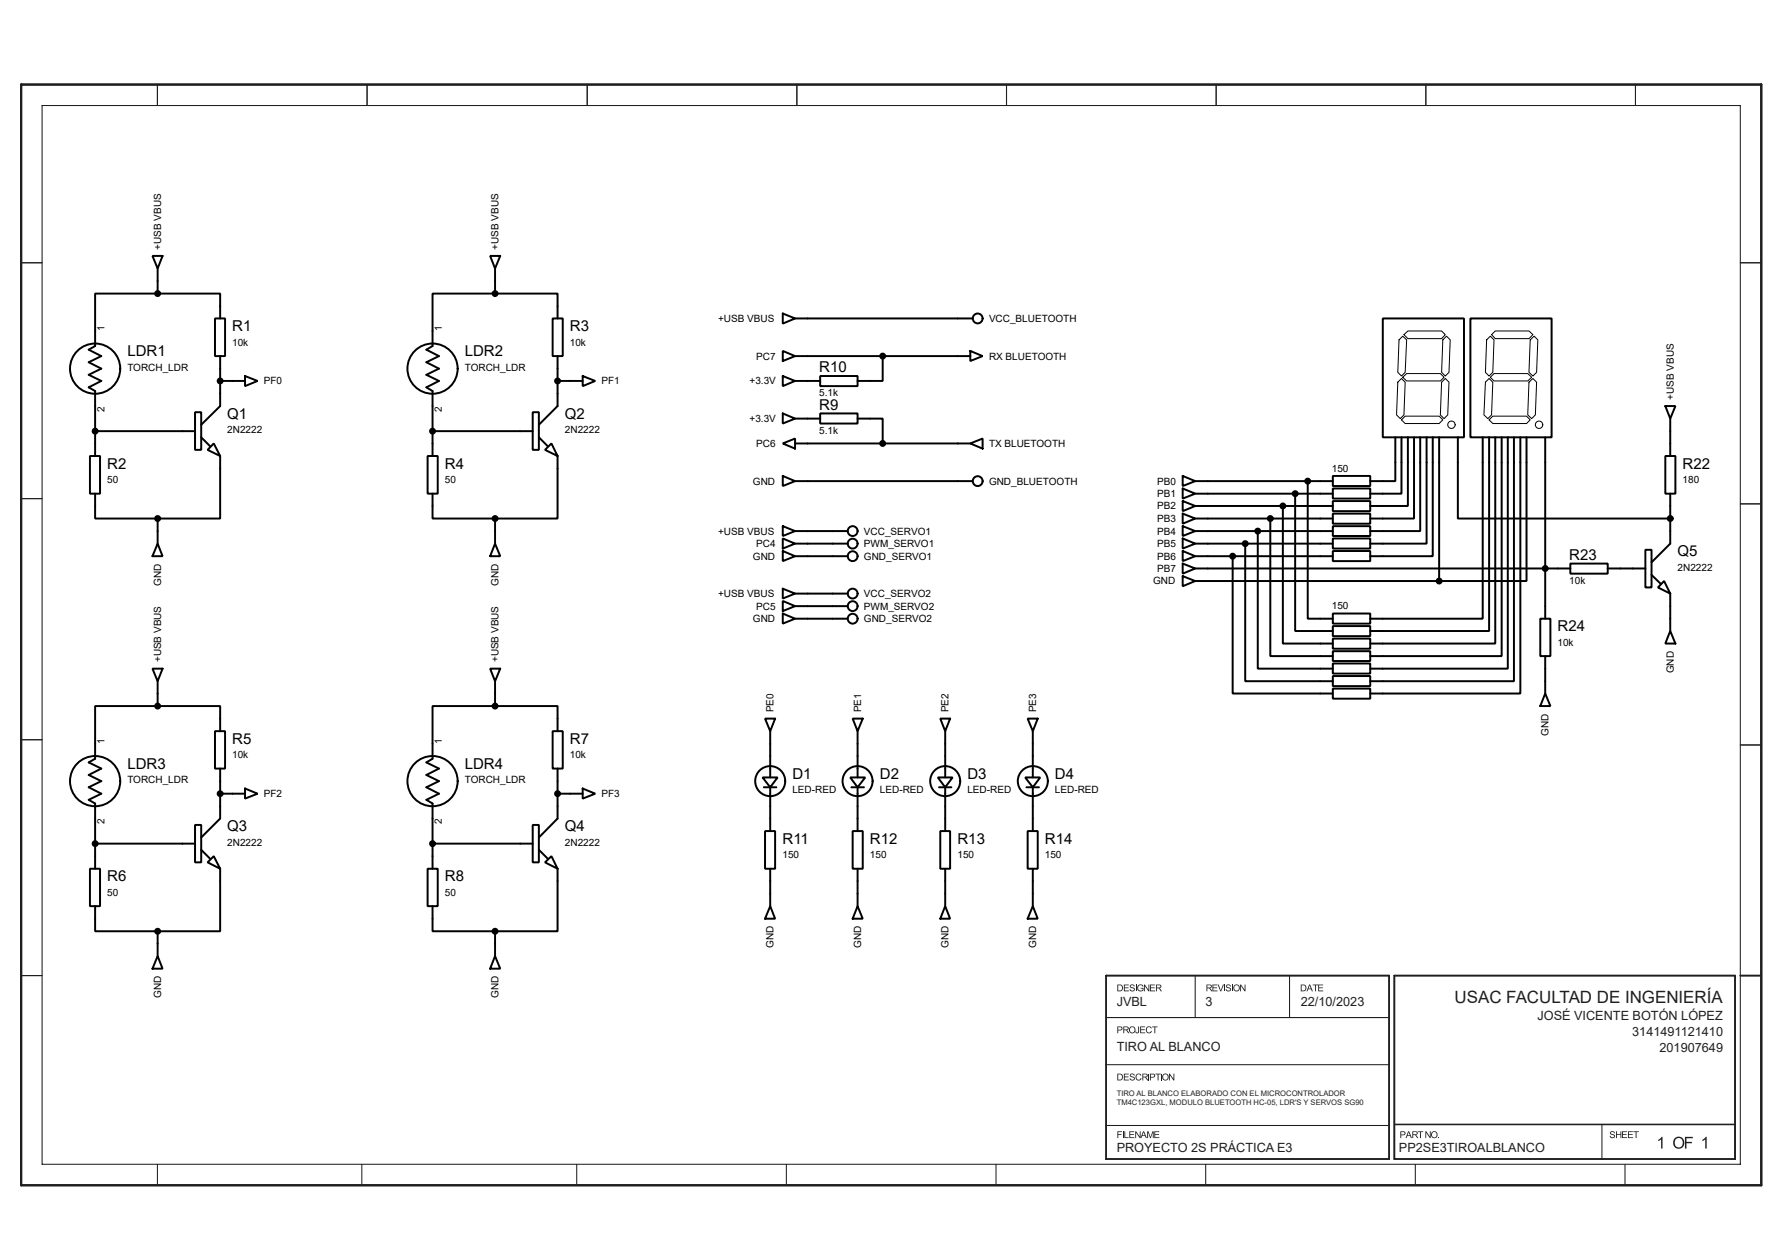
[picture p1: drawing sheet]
<svg xmlns="http://www.w3.org/2000/svg" width="297mm" height="210mm" viewBox="0 0 297 210" stroke-linecap="round" stroke-linejoin="round" font-family="sans-serif">
<g fill="none" stroke="#211e1e" stroke-width=".17">
<path d="M7 17.6h283.1v176.4h-283.1zM26.2 14.1v3.5M61.2 14.1v3.5M97.9 14.1v3.5M132.8 14.1v3.5M167.8 14.1v3.5M202.7 14.1v3.5M237.6 14.1v3.5M272.6 14.1v3.5M3.5 43.8h3.5M290.1 43.8h3.4M3.5 83.1h3.5"/>
<path d="M290.1 84h3.4M3.5 123.3h3.5M290.1 124.2h3.4M3.5 162.6h3.5M184.3 177.5h47.2M184.3 169.6h47.2M199.2 162.6v7M214.9 162.6v7M26.2 194v3.5M60.3 194v3.5M96.1 194v3.5M131.1 194v3.5"/>
<path d="M166 194v3.5M184.3 187.6h47.2M200.9 194v3.5M235.9 194v3.5M267 187.4v5.8M270.8 194v3.5"/>
</g>
<path d="M3.5 14.1h290v183.4h-290z" fill="none" stroke="#211e1e" stroke-width=".35"/>
<path d="M184.3 162.6h47.2v30.6h-47.2zM232.4 162.6h56.8v30.6h-56.8zM290.1 162.6h3.4M232.4 187.4h56.8" fill="none" stroke="#211e1e" stroke-width=".26"/>
<g fill="#211e1e">
<path d="M280.8 189.5h1.3v.2h-1v.6h.9v.2h-.9v.9h-.3z"/>
<path d="M276.4 190l.5-.5h.2v1.9h-.2v-1.5l-.5 .3z"/>
<path d="M268.4 188.6a.45 .45 0 0 1 .7 .3h-.1a.25 .25 0 0 0-.3-.3 .25 .25 0 0 0-.2 .3 .58 .58 0 0 1 .7 .5 .47 .47 0 0 1-.5 .3 .47 .47 0 0 1-.4-.4h.1a.28 .28 0 0 0 .3 .3 .28 .28 0 0 0 .3-.4h-.2a.36 .36 0 0 1-.4-.1 .36 .36 0 0 1 0-.5z"/>
<path d="M269.3 188.6h.2v.4h.6v-.4h.1v1.1h-.1v-.6h-.6v.6h-.2z"/>
<path d="M270.3 188.6h.8v.1h-.6v.3h.6v.2h-.6v.3h.7v.2h-.9z"/>
<path d="M271.3 188.6h.8v.1h-.6v.3h.6v.2h-.6v.3h.7v.2h-.9z"/>
<path d="M272.2 188.6h.9v.1h-.3v1h-.2v-1h-.4z"/>
<path d="M236.3 188.6h.9v.1h-.4v1h-.1v-1h-.4z"/>
<path d="M237.6 188.6h.1l.6 .8v-.8h.2v1.1h-.2l-.6-.9v.9h-.1z"/>
<path d="M239.7 189.5h.1v.2h-.1z"/>
<path d="M218.8 164.1h.9v.1h-.4v1h-.1v-1h-.4z"/>
<path d="M219.7 164.1h.8v.1h-.7v.4h.7v.1h-.7v.4h.7v.1h-.8z"/>
<path d="M202.1 164.1h.8v.1h-.7v.4h.6v.1h-.6v.4h.7v.1h-.8z"/>
<path d="M202.9 164.1h.2l.4 1 .3-1h.2l-.5 1.1h-.1z"/>
<path d="M204.1 164.1h.1v1.1h-.1z"/>
<path d="M204.4 164.2a.45 .45 0 0 1 .7 .2h-.1a.25 .25 0 0 0-.3-.2 .25 .25 0 0 0-.2 .3 .58 .58 0 0 1 .7 .5 .47 .47 0 0 1-.5 .2 .47 .47 0 0 1-.4-.3l.1-.1a.28 .28 0 0 0 .3 .3 .28 .28 0 0 0 .3-.3l-.2-.1a.36 .36 0 0 1-.4-.1 .36 .36 0 0 1 0-.4z"/>
<path d="M205.4 164.1h.1v1.1h-.1z"/>
<path d="M206.7 164.1h.1l.6 .9v-.9h.2v1.1h-.2l-.6-.9v.9h-.1z"/>
<path d="M187.3 164.1h.8v.1h-.6v.4h.6v.1h-.6v.4h.7v.1h-.9z"/>
<path d="M188.4 164.2a.45 .45 0 0 1 .7 .2h-.1a.25 .25 0 0 0-.3-.2 .25 .25 0 0 0-.2 .3 .58 .58 0 0 1 .6 .5 .47 .47 0 0 1-.5 .2 .47 .47 0 0 1-.3-.3l.1-.1a.28 .28 0 0 0 .3 .3 .28 .28 0 0 0 .2-.3l-.1-.1a.36 .36 0 0 1-.4-.1 .36 .36 0 0 1 0-.4z"/>
<path d="M189.3 164.1h.2v1.1h-.2z"/>
<path d="M189.7 164.2a.53 .53 0 0 1 .9 .2h-.2a.45 .45 0 0 0-.6 0 .45 .45 0 0 0 0 .7 .45 .45 0 0 0 .6-.1v-.2h-.3v-.2h.5v.5a.61 .61 0 0 1-.9 0 .61 .61 0 0 1 0-.9z"/>
<path d="M190.7 164.1h.1l.6 .9v-.9h.2v1.1h-.2l-.6-.9v.9h-.1z"/>
<path d="M191.7 164.1h.8v.1h-.7v.4h.6v.1h-.6v.4h.7v.1h-.8z"/>
<path d="M186.2 188.6h.8v.1h-.6v.3h.5v.2h-.5v.5h-.2z"/>
<path d="M187.2 188.6h.1v1.1h-.1z"/>
<path d="M187.4 188.6h.1v.9h.6v.2h-.7z"/>
<path d="M188.2 188.6h.8v.1h-.6v.3h.6v.2h-.6v.3h.7v.2h-.9z"/>
<path d="M189.2 188.6h.2l.6 .8v-.8h.1v1.1h-.2l-.5-.9v.9h-.2z"/>
<path d="M191.2 188.6h.2l.3 .9 .4-.9h.2v1.1h-.2v-1l-.3 1h-.1l-.4-1v1h-.1z"/>
<path d="M192.4 188.6h.8v.1h-.7v.3h.7v.2h-.7v.3h.7v.2h-.8z"/>
<path d="M187.3 178.9h.8v.2h-.6v.3h.6v.2h-.6v.3h.7v.2h-.9z"/>
<path d="M188.4 179a.45 .45 0 0 1 .7 .3h-.1a.25 .25 0 0 0-.3-.3 .25 .25 0 0 0-.2 .3 .58 .58 0 0 1 .6 .5 .47 .47 0 0 1-.5 .3 .47 .47 0 0 1-.3-.4h.1a.28 .28 0 0 0 .3 .3 .28 .28 0 0 0 .2-.4h-.1a.36 .36 0 0 1-.4-.1 .36 .36 0 0 1 0-.5z"/>
<path d="M189.4 179.1l.5-.2 .3 .3-.1 .1a.4 .4 0 0 0-.6-.1 .4 .4 0 0 0 0 .6 .34 .34 0 0 0 .3 .2 .34 .34 0 0 0 .3-.3h.2a.56 .56 0 0 1-.9 .3 .56 .56 0 0 1 0-.9z"/>
<path d="M191.4 178.9h.2v1.2h-.2z"/>
<path d="M192.6 178.9h.9v.2h-.4v1h-.2v-1h-.3z"/>
<path d="M193.5 178.9h.1v1.2h-.1z"/>
<path d="M194.8 178.9h.2l.6 .9v-.9h.1v1.2h-.1l-.6-.9v.9h-.2z"/>
<path d="M189.7 171.1h.1v.7a.32 .32 0 0 1-.2 .4 .32 .32 0 0 1-.4-.3h.2v.1a.17 .17 0 0 0 .2 .1 .17 .17 0 0 0 .1-.2z"/>
<path d="M190 171.1h.8v.1h-.6v.4h.6v.1h-.6v.4h.7v.1h-.9z"/>
<path d="M191.1 171.2l.6-.1 .3 .3h-.2a.4 .4 0 0 0-.6-.1 .4 .4 0 0 0 0 .6 .34 .34 0 0 0 .3 .2 .34 .34 0 0 0 .3-.3h.2a.56 .56 0 0 1-.9 .3 .56 .56 0 0 1 0-.9z"/>
<path d="M192 171.1h.9v.1h-.4v1h-.1v-1h-.4z"/>
<path d="M283.7 190l.6-.5h.1v1.9h-.2v-1.5l-.5 .3z"/>
<path d="M278.9 190.5a.97 .97 0 0 1 1.9 0 .97 .97 0 0 1-1.9 0zM279.3 189.9a.77 .77 0 0 0-.1 .9 .77 .77 0 0 0 .9 .3 .76 .76 0 0 0 .3-1 .76 .76 0 0 0-1.1-.2z"/>
<path d="M233.4 188.6h.4a.34 .34 0 0 1 .4 .2 .34 .34 0 0 1-.2 .4h-.5v.5h-.1zM233.5 188.7v.4h.5a.2 .2 0 0 0 .1-.3 .2 .2 0 0 0-.3-.1z"/>
<path d="M234.7 188.6h.2l.4 1.1h-.1l-.2-.4h-.5l-.1 .4h-.1zM234.8 188.7l-.2 .5h.4z"/>
<path d="M235.4 188.6h.5a.31 .31 0 0 1 .4 .2 .31 .31 0 0 1-.3 .4l.4 .5h-.2l-.3-.5h-.2h-.2v.5h-.1zM235.5 188.7v.3h.4a.2 .2 0 0 0 .2-.1 .2 .2 0 0 0-.2-.2z"/>
<path d="M238.5 189.1a.6 .6 0 0 1 1.2 0 .6 .6 0 0 1-1.2 0zM238.7 189.1a.42 .42 0 0 0 .8 0 .42 .42 0 0 0-.8 0z"/>
<path d="M216.8 164.1h.4a.57 .57 0 0 1 .5 .5 .57 .57 0 0 1-.5 .6h-.4zM216.9 164.2v.9a.47 .47 0 0 0 .7-.4 .47 .47 0 0 0-.7-.5z"/>
<path d="M218.2 164.1h.2l.4 1.1h-.2l-.1-.3h-.5l-.1 .3h-.1zM218.3 164.2l-.2 .6h.4z"/>
<path d="M201.1 164.1h.5a.31 .31 0 0 1 .4 .3 .31 .31 0 0 1-.3 .3l.4 .5h-.2l-.3-.4-.2-.1h-.2v.5h-.1zM201.2 164.2v.4h.3a.2 .2 0 0 0 .3-.2 .2 .2 0 0 0-.2-.2z"/>
<path d="M205.6 164.7a.57 .57 0 0 1 1.1 0 .57 .57 0 0 1-1.1 0zM205.7 164.6a.45 .45 0 0 0 .9 0 .45 .45 0 0 0-.9 0z"/>
<path d="M186.2 164.1h.4a.57 .57 0 0 1 .6 .5 .57 .57 0 0 1-.6 .6h-.4zM186.4 164.2v.9a.47 .47 0 0 0 .6-.4 .47 .47 0 0 0-.6-.5z"/>
<path d="M192.7 164.1h.5a.31 .31 0 0 1 .4 .3 .31 .31 0 0 1-.4 .3l.5 .5h-.2l-.3-.4-.2-.1h-.2v.5h-.1zM192.8 164.2v.4h.3a.2 .2 0 0 0 .3-.2 .2 .2 0 0 0-.2-.2z"/>
<path d="M190.5 188.6h.2l.4 1.1h-.1l-.2-.4h-.4l-.2 .4h-.1zM190.6 188.7l-.2 .5h.4z"/>
<path d="M186.2 178.9h.4a.57 .57 0 0 1 .6 .6 .57 .57 0 0 1-.6 .6h-.4zM186.4 179.1v.8a.47 .47 0 0 0 .6-.4 .47 .47 0 0 0-.6-.4z"/>
<path d="M190.4 178.9h.5a.31 .31 0 0 1 .4 .3 .31 .31 0 0 1-.3 .4l.4 .5h-.2l-.3-.5h-.2h-.2v.5h-.1zM190.5 179.1v.3h.4a.2 .2 0 0 0 .2-.1 .2 .2 0 0 0-.2-.2z"/>
<path d="M191.7 178.9h.4a.34 .34 0 0 1 .4 .3 .34 .34 0 0 1-.2 .4h-.5v.5h-.1zM191.8 179.1v.4h.4a.21 .21 0 0 0 .2-.3 .21 .21 0 0 0-.3-.1z"/>
<path d="M193.7 179.5a.57 .57 0 0 1 1.1 0 .57 .57 0 0 1-1.1 0zM193.8 179.5a.45 .45 0 0 0 .9 0 .45 .45 0 0 0-.9 0z"/>
<path d="M186.2 171.1h.4a.34 .34 0 0 1 .5 .2 .34 .34 0 0 1-.2 .4h-.5v.5h-.2zM186.4 171.2v.4h.4a.21 .21 0 0 0 .1-.3 .21 .21 0 0 0-.2-.1z"/>
<path d="M187.2 171.1h.5a.31 .31 0 0 1 .4 .2 .31 .31 0 0 1-.3 .4l.4 .5h-.2l-.3-.4-.2-.1h-.1v.5h-.2zM187.4 171.2v.4h.3a.2 .2 0 0 0 .3-.2 .2 .2 0 0 0-.3-.2z"/>
<path d="M188.2 171.6a.57 .57 0 0 1 1.1 0 .57 .57 0 0 1-1.1 0zM188.3 171.6a.45 .45 0 0 0 .9 0 .45 .45 0 0 0-.9 0z"/>
</g>
<g fill="none" stroke="#000" stroke-width=".33">
<path d="M25.4 42.7h1.7l-.8 2zM26.3 48.9h10.4v4.2M26.3 48.9h-10.4v8.8l-1.1 .6 2.1 1-2.1 1.1 2.1 1-2.1 1.1 2.1 1-2.1 1.1 1.1 .6v10.8M26.3 44.7v4.2M35.8 53.1h1.7v6.2h-1.7zM36.7 59.3v8.4l-3.2 3.1M81.7 42.7h1.7l-.9 2zM82.5 48.9h10.4v4.2M82.5 48.9h-10.4v8.8l-1 .6 2.1 1-2.1 1.1 2.1 1-2.1 1.1 2.1 1-2.1 1.1 1 .6v10.8M82.5 44.7v4.2M92.1 53.1h1.7v6.2h-1.7zM92.9 59.3v8.4l-3.1 3.1"/>
<path d="M130.5 58.5l2 .8-2 .9zM130.5 52.3l2 .8-2 .8zM132.5 53.1h29.6M132.5 59.3h29.2M147.1 59.3v4.2h-4.2M161.7 58.5l2.1 .8-2.1 .9zM230.5 53.1h13.5v19.8h-13.5zM245.1 53.1h13.5v19.8h-13.5zM15 76h1.7v6.3h-1.7zM15.9 71.9h16.6M32.5 68.7h1v6.3h-1zM33.5 72.9l1.5 1.5"/>
<path d="M35.6 73.9l1.1 2.1-2.1-1zM36.7 76v10.4h-10.4M36.7 63.5h4.1M40.8 62.7l2.1 .8-2.1 .9zM71.3 76h1.7v6.3h-1.7zM72.1 71.9h16.7M88.8 68.7h1v6.3h-1zM89.8 72.9l1.5 1.5M90.8 75l1.1-1.1 1 2.1zM92.9 76v10.4h-10.4M92.9 63.5h4.2M97.1 62.7l2.1 .8-2.1 .9z"/>
<path d="M130.5 68.9l2 .9-2 .8zM130.5 62.7l2 .8-2 .9zM130.5 73.9l2-.8v1.7zM130.5 79.3l2 .9-2 .8zM132.5 63.5h4.2M132.5 73.9h29.2M132.5 69.8h4.2M136.7 68.9h6.2v1.7h-6.2zM136.7 62.7h6.2v1.7h-6.2zM142.9 69.8h4.2v4.1M161.7 73.9l2.1-.8v1.7zM197.1 79.3l2.1 .9-2.1 .8z"/>
<path d="M222.1 79.3h6.3v1.7h-6.3zM232.6 72.9v7.3h-4.2M233.6 72.9v9.4h-5.2M234.6 72.9v11.4h-6.2M235.7 72.9v13.5h-7.3M236.7 72.9v15.6h-8.3M237.8 72.9v17.7h-9.4M238.8 72.9v19.8h-10.4M239.9 72.9v23.9M243 72.9v13.5h35.4M247.1 72.9v30.2h-18.7M248.2 72.9v32.3h-19.8"/>
<path d="M249.2 72.9v34.4h-20.8M250.3 72.9v36.5h-21.9M251.3 72.9v38.5h-22.9M252.3 72.9v40.6h-23.9M253.4 72.9v42.7h-25M254.4 72.9v23.9h-14.5M257.5 72.9v30.2M277.6 76h1.6v6.3h-1.6zM277.6 67.7h1.6l-.8 2.1zM278.4 69.8v6.2M15.9 82.3v4.1h10.4M26.3 90.6l.8 2.1h-1.7z"/>
<path d="M26.3 86.4v4.2M72.1 82.3v4.1h10.4M82.5 90.6l.9 2.1h-1.7zM82.5 86.4v4.2M130.5 89.7l2 .9-2 .8zM130.5 87.7l2 .8-2 .8zM130.5 91.8l2 .9-2 .8zM130.5 98.1l2 .8-2 .9zM132.5 90.6h8.8M132.5 88.5h8.8M132.5 92.7h8.8M132.5 98.9h8.8"/>
<path d="M132.5 80.2h29.6M197.1 96l2.1 .8-2.1 .9zM197.1 81.4l2.1 .9-2.1 .8zM197.1 83.5l2.1 .8-2.1 .9zM197.1 85.6l2.1 .8-2.1 .9zM197.1 87.7l2.1 .8-2.1 .8zM197.1 89.7l2.1 .9-2.1 .8zM197.1 91.8l2.1 .9-2.1 .8zM197.1 93.9l2.1 .8-2.1 .9zM199.2 90.6h22.9M199.2 88.5h22.9M199.2 92.7h22.9"/>
<path d="M199.2 80.2h22.9M199.2 82.3h22.9M199.2 84.3h22.9M199.2 86.4h22.9M199.2 94.7h62.5M199.2 96.8h40.7M205.4 92.7v22.9h16.7M207.5 90.6v22.9h14.6M209.6 88.5v22.9h12.5M211.7 86.4v23h10.4M213.8 84.3v23h8.3M215.9 82.3v22.9h6.2"/>
<path d="M218 80.2v22.9h4.1M222.1 81.4h6.3v1.7h-6.3zM222.1 83.5h6.3v1.7h-6.3zM222.1 85.6h6.3v1.7h-6.3zM222.1 87.7h6.3v1.6h-6.3zM222.1 89.7h6.3v1.7h-6.3zM222.1 91.8h6.3v1.7h-6.3zM261.7 93.9h6.3v1.7h-6.3zM268 94.7h6.2M274.2 91.6h1.1v6.3h-1.1zM275.3 95.8l1.4 1.5M277.3 96.8l1.1 2.1-2.1-1z"/>
<path d="M278.4 82.3v8.3l-3.1 3.1M278.4 98.9v6.3M25.4 111.4h1.7l-.8 2.1zM26.3 117.7h10.4v4.2M26.3 117.7h-10.4v8.8l-1.1 .6 2.1 1-2.1 1.1 2.1 1-2.1 1 2.1 1.1-2.1 1 1.1 .6v10.9M26.3 113.5v4.2M81.7 111.4h1.7l-.9 2.1zM82.5 117.7h10.4v4.2M82.5 117.7h-10.4v8.8l-1 .6 2.1 1-2.1 1.1 2.1 1-2.1 1 2.1 1.1-2.1 1 1 .6v10.9M82.5 113.5v4.2M127.5 119.8h1.7l-.8 2.1zM130.5 100.2l2 .8-2 .8z"/>
<path d="M130.5 102.3l2 .8-2 .8zM132.5 101h8.8M132.5 103.1h8.8M142.1 119.8h1.7l-.9 2.1zM156.7 119.8h1.7l-.9 2.1zM171.3 119.8h1.7l-.9 2.1zM222.1 102.3h6.3v1.6h-6.3zM222.1 104.3h6.3v1.7h-6.3zM222.1 106.4h6.3v1.7h-6.3zM222.1 108.5h6.3v1.7h-6.3zM222.1 110.6h6.3v1.7h-6.3zM222.1 112.7h6.3v1.7h-6.3z"/>
<path d="M222.1 114.8h6.3v1.6h-6.3zM256.7 103.1h1.7v6.3h-1.7zM257.5 115.6l.9 2.1h-1.7zM257.5 109.4v6.2M278.4 105.2l.8 2.1h-1.6zM32.5 137.5h1v6.2h-1zM35.8 121.9h1.7v6.2h-1.7zM36.7 128.1v8.3l-3.2 3.2M36.7 132.3h4.1M40.8 131.4l2.1 .9-2.1 .8zM88.8 137.5h1v6.2h-1zM92.1 121.9h1.7v6.2h-1.7z"/>
<path d="M92.9 128.1v8.3l-3.1 3.2M92.9 132.3h4.2M97.1 131.4l2.1 .9-2.1 .8zM127.1 129.6h2.5l-1.2 1.6zM127.3 131.2h2.1M127.5 138.5h1.7v6.3h-1.7zM128.4 121.9v7.7M128.4 131.2v7.3M141.7 129.6h2.5l-1.3 1.6zM141.9 131.2h2.1M142.1 138.5h1.7v6.3h-1.7zM142.9 121.9v7.7"/>
<path d="M142.9 131.2v7.3M156.3 129.6h2.5l-1.3 1.6zM156.5 131.2h2.1M156.7 138.5h1.7v6.3h-1.7zM157.5 121.9v7.7M157.5 131.2v7.3M170.9 129.6h2.5l-1.3 1.6zM171.1 131.2h2.1M171.3 138.5h1.7v6.3h-1.7zM172.1 121.9v7.7M172.1 131.2v7.3M15 144.8h1.7v6.2h-1.7z"/>
<path d="M15.9 151v4.2h10.4M15.9 140.6h16.6M26.3 159.4l.8 2h-1.7zM26.3 155.2v4.2M33.5 141.6l1.5 1.5M35.6 142.7l1.1 2.1-2.1-1.1zM36.7 144.8v10.4h-10.4M71.3 144.8h1.7v6.2h-1.7zM72.1 151v4.2h10.4M72.1 140.6h16.7M82.5 159.4l.9 2h-1.7zM82.5 155.2v4.2"/>
<path d="M89.8 141.6l1.5 1.5M90.8 143.7l1.1-1 1 2.1zM92.9 144.8v10.4h-10.4M128.4 151l.8 2.1h-1.7zM128.4 144.8v6.2M142.9 151l.9 2.1h-1.7zM142.9 144.8v6.2M157.5 151l.9 2.1h-1.7zM157.5 144.8v6.2M172.1 151l.9 2.1h-1.7zM172.1 144.8v6.2"/>
<circle cx="162.9" cy="53.1" r=".82"/>
<circle cx="15.9" cy="61.4" r="4.2"/>
<circle cx="72.1" cy="61.4" r="4.2"/>
<circle cx="142.1" cy="92.7" r=".82"/>
<circle cx="142.1" cy="90.6" r=".82"/>
<circle cx="142.1" cy="88.5" r=".82"/>
<circle cx="142.1" cy="98.9" r=".82"/>
<circle cx="162.9" cy="80.2" r=".82"/>
<circle cx="142.1" cy="101" r=".82"/>
<circle cx="142.1" cy="103.1" r=".82"/>
<circle cx="15.9" cy="130.2" r="4.2"/>
<circle cx="72.1" cy="130.2" r="4.2"/>
<circle cx="128.4" cy="130.2" r="2.5"/>
<circle cx="142.9" cy="130.2" r="2.5"/>
<circle cx="157.5" cy="130.2" r="2.5"/>
<circle cx="172.1" cy="130.2" r="2.5"/>
</g>
<g fill="#000" stroke="#000" stroke-width=".33">
<circle cx="26.3" cy="48.9" r=".41"/>
<circle cx="82.5" cy="48.9" r=".41"/>
<circle cx="147.1" cy="59.3" r=".41"/>
<circle cx="15.9" cy="71.9" r=".41"/>
<circle cx="36.7" cy="63.5" r=".41"/>
<circle cx="72.1" cy="71.9" r=".41"/>
<circle cx="92.9" cy="63.5" r=".41"/>
<circle cx="147.1" cy="73.9" r=".41"/>
<circle cx="26.3" cy="86.4" r=".41"/>
<circle cx="82.5" cy="86.4" r=".41"/>
<circle cx="205.4" cy="92.7" r=".41"/>
<circle cx="207.5" cy="90.6" r=".41"/>
<circle cx="209.6" cy="88.5" r=".41"/>
<circle cx="211.7" cy="86.4" r=".41"/>
<circle cx="213.8" cy="84.3" r=".41"/>
<circle cx="215.9" cy="82.3" r=".41"/>
<circle cx="218" cy="80.2" r=".41"/>
<circle cx="239.9" cy="96.8" r=".41"/>
<circle cx="257.5" cy="94.7" r=".41"/>
<circle cx="278.4" cy="86.4" r=".41"/>
<circle cx="26.3" cy="117.7" r=".41"/>
<circle cx="82.5" cy="117.7" r=".41"/>
<circle cx="36.7" cy="132.3" r=".41"/>
<circle cx="92.9" cy="132.3" r=".41"/>
<circle cx="15.9" cy="140.6" r=".41"/>
<circle cx="26.3" cy="155.2" r=".41"/>
<circle cx="72.1" cy="140.6" r=".41"/>
<circle cx="82.5" cy="155.2" r=".41"/>
</g>
<g fill="none" stroke="#000" stroke-width=".17">
<path d="M233.8 56l.6 .6-.2 5.5-.6 .6-.6-.6 .2-5.5zM234 55.8l.6-.6h5.7l.6 .6-.6 .6h-5.7zM240.5 56.6l.6-.6 .6 .6-.2 5.5-.6 .6-.6-.6zM247.8 56.6l.6-.6 .6 .6-.2 5.5-.6 .6-.6-.6zM248.6 55.8l.6-.6h5.6l.7 .6-.7 .6h-5.6zM255 56.6l.7-.6 .6 .6-.2 5.5-.6 .6-.7-.6zM233.6 70l.6-.6h5.7l.6 .6-.6 .6h-5.7zM233.6 63.1l.6 .6-.2 5.5-.6 .6-.6-.6 .2-5.5zM233.8 62.9l.6-.6h5.7l.6 .6-.6 .6h-5.7zM240.3 63.7l.6-.6 .6 .6-.2 5.5-.6 .6-.6-.6zM248.2 70l.6-.6h5.6l.6 .6-.6 .6h-5.6zM248.2 63.1l.6 .6-.2 5.5-.6 .6-.7-.6 .3-5.5z"/>
<path d="M249 62.3h5.6l.7 .6-.7 .6h-5.6l-.6-.6zM254.8 63.7l.7-.6 .6 .6-.2 5.5-.6 .6-.7-.6z"/>
<circle cx="241.9" cy="70.8" r=".62"/>
<circle cx="256.5" cy="70.8" r=".62"/>
</g>
<text font-size="2.8" fill="#211e1e" x="242.4" y="167.1">USAC FACULTAD DE INGENIERÍA</text>
<g font-size="2.5">
<text x="21.2" y="59.3">LDR1</text>
<text x="38.7" y="55.2">R1</text>
<text x="77.5" y="59.3">LDR2</text>
<text x="95" y="55.2">R3</text>
<text x="136.5" y="62">R10</text>
<text x="37.9" y="69.8">Q1</text>
<text x="94.2" y="69.8">Q2</text>
<text x="136.5" y="68.3">R9</text>
<text x="17.9" y="78.1">R2</text>
<text x="74.1" y="78.1">R4</text>
<text x="280.4" y="78.1">R22</text>
<text x="261.6" y="93.3">R23</text>
<text x="279.6" y="92.7">Q5</text>
<text x="259.6" y="105.2">R24</text>
<text x="38.7" y="124">R5</text>
<text x="95" y="124">R7</text>
<text x="21.2" y="128.1">LDR3</text>
<text x="77.5" y="128.1">LDR4</text>
<text x="132.1" y="129.8">D1</text>
<text x="146.7" y="129.8">D2</text>
<text x="161.2" y="129.8">D3</text>
<text x="175.8" y="129.8">D4</text>
<text x="37.9" y="138.5">Q3</text>
<text x="94.2" y="138.5">Q4</text>
<text x="130.4" y="140.6">R11</text>
<text x="145" y="140.6">R12</text>
<text x="159.6" y="140.6">R13</text>
<text x="174.1" y="140.6">R14</text>
<text x="17.9" y="146.9">R6</text>
<text x="74.1" y="146.9">R8</text>
</g>
<g font-size="2.1" fill="#211e1e">
<text x="186.1" y="167.7">JVBL</text>
<text x="200.9" y="167.7">3</text>
<text x="216.8" y="167.7">22/10/2023</text>
<text x="256.2" y="170">JOSÉ VICENTE BOTÓN LÓPEZ</text>
<text x="272" y="172.6">3141491121410</text>
<text x="186.1" y="175.2">TIRO AL BLANCO</text>
<text x="276.6" y="175.3">201907649</text>
<text x="186.1" y="192">PROYECTO 2S PRÁCTICA E3</text>
<text x="233.2" y="192">PP2SE3TIROALBLANCO</text>
</g>
<g font-size="1.7">
<text x="26.8" y="41.6" transform="rotate(-90 26.8 41.6)">+USB VBUS</text>
<text x="83.1" y="41.6" transform="rotate(-90 83.1 41.6)">+USB VBUS</text>
<text x="119.7" y="53.6">+USB VBUS</text>
<text x="164.8" y="53.6">VCC_BLUETOOTH</text>
<text x="17.4" y="55.2" transform="rotate(-90 17.4 55.2)">1</text>
<text x="38.7" y="57.6">10k</text>
<text x="73.6" y="55.2" transform="rotate(-90 73.6 55.2)">1</text>
<text x="95" y="57.6">10k</text>
<text x="126" y="59.9">PC7</text>
<text x="164.8" y="59.9">RX BLUETOOTH</text>
<text x="21.2" y="61.8">TORCH_LDR</text>
<text x="44" y="64.1">PF0</text>
<text x="77.5" y="61.8">TORCH_LDR</text>
<text x="100.2" y="64.1">PF1</text>
<text x="124.9" y="64.1">+3.3V</text>
<text x="17.4" y="68.6" transform="rotate(-90 17.4 68.6)">2</text>
<text x="73.6" y="68.6" transform="rotate(-90 73.6 68.6)">2</text>
<text x="124.9" y="70.3">+3.3V</text>
<text x="136.5" y="66.1">5.1k</text>
<text x="278.9" y="66.7" transform="rotate(-90 278.9 66.7)">+USB VBUS</text>
<text x="37.9" y="72.2">2N2222</text>
<text x="94.2" y="72.2">2N2222</text>
<text x="126" y="74.5">PC6</text>
<text x="136.5" y="72.3">5.1k</text>
<text x="164.8" y="74.5">TX BLUETOOTH</text>
<text x="17.9" y="80.5">50</text>
<text x="74.1" y="80.5">50</text>
<text x="125.5" y="80.8">GND</text>
<text x="164.8" y="80.8">GND_BLUETOOTH</text>
<text x="192.8" y="80.8">PB0</text>
<text x="192.8" y="82.9">PB1</text>
<text x="222" y="78.6">150</text>
<text x="280.4" y="80.5">180</text>
<text x="119.7" y="89.1">+USB VBUS</text>
<text x="144" y="89.1">VCC_SERVO1</text>
<text x="192.8" y="84.9">PB2</text>
<text x="192.8" y="87">PB3</text>
<text x="192.8" y="89.1">PB4</text>
<text x="125.5" y="93.3">GND</text>
<text x="126" y="91.2">PC4</text>
<text x="144" y="91.2">PWM_SERVO1</text>
<text x="144" y="93.3">GND_SERVO1</text>
<text x="192.8" y="91.2">PB5</text>
<text x="192.8" y="93.3">PB6</text>
<text x="192.8" y="95.3">PB7</text>
<text x="279.6" y="95.1">2N2222</text>
<text x="26.8" y="97.6" transform="rotate(-90 26.8 97.6)">GND</text>
<text x="83.1" y="97.6" transform="rotate(-90 83.1 97.6)">GND</text>
<text x="119.7" y="99.5">+USB VBUS</text>
<text x="126" y="101.6">PC5</text>
<text x="144" y="101.6">PWM_SERVO2</text>
<text x="144" y="99.5">VCC_SERVO2</text>
<text x="192.2" y="97.4">GND</text>
<text x="222" y="101.5">150</text>
<text x="261.6" y="97.3">10k</text>
<text x="125.5" y="103.7">GND</text>
<text x="144" y="103.7">GND_SERVO2</text>
<text x="259.6" y="107.6">10k</text>
<text x="26.8" y="110.4" transform="rotate(-90 26.8 110.4)">+USB VBUS</text>
<text x="83.1" y="110.4" transform="rotate(-90 83.1 110.4)">+USB VBUS</text>
<text x="278.9" y="112.2" transform="rotate(-90 278.9 112.2)">GND</text>
<text x="128.9" y="118.7" transform="rotate(-90 128.9 118.7)">PE0</text>
<text x="143.5" y="118.7" transform="rotate(-90 143.5 118.7)">PE1</text>
<text x="158.1" y="118.7" transform="rotate(-90 158.1 118.7)">PE2</text>
<text x="172.7" y="118.7" transform="rotate(-90 172.7 118.7)">PE3</text>
<text x="17.4" y="124" transform="rotate(-90 17.4 124)">1</text>
<text x="73.6" y="124" transform="rotate(-90 73.6 124)">1</text>
<text x="258.1" y="122.6" transform="rotate(-90 258.1 122.6)">GND</text>
<text x="21.2" y="130.6">TORCH_LDR</text>
<text x="38.7" y="126.4">10k</text>
<text x="77.5" y="130.6">TORCH_LDR</text>
<text x="95" y="126.4">10k</text>
<text x="17.4" y="137.4" transform="rotate(-90 17.4 137.4)">2</text>
<text x="44" y="132.9">PF2</text>
<text x="73.6" y="137.4" transform="rotate(-90 73.6 137.4)">2</text>
<text x="100.2" y="132.9">PF3</text>
<text x="132.1" y="132.2">LED-RED</text>
<text x="146.7" y="132.2">LED-RED</text>
<text x="161.2" y="132.2">LED-RED</text>
<text x="175.8" y="132.2">LED-RED</text>
<text x="37.9" y="141">2N2222</text>
<text x="94.2" y="141">2N2222</text>
<text x="130.4" y="143">150</text>
<text x="145" y="143">150</text>
<text x="159.6" y="143">150</text>
<text x="174.1" y="143">150</text>
<text x="17.9" y="149.3">50</text>
<text x="74.1" y="149.3">50</text>
<text x="128.9" y="158" transform="rotate(-90 128.9 158)">GND</text>
<text x="143.5" y="158" transform="rotate(-90 143.5 158)">GND</text>
<text x="158.1" y="158" transform="rotate(-90 158.1 158)">GND</text>
<text x="172.7" y="158" transform="rotate(-90 172.7 158)">GND</text>
<text x="26.8" y="166.4" transform="rotate(-90 26.8 166.4)">GND</text>
<text x="83.1" y="166.4" transform="rotate(-90 83.1 166.4)">GND</text>
</g>
<g font-size="1.3" fill="#211e1e">
<text x="186.1" y="182.6">TIRO AL BLANCO ELABORADO CON EL MICROCONTROLADOR</text>
<text x="186.1" y="184.2">TM4C123GXL, MODULO BLUETOOTH HC-05, LDR'S Y SERVOS SG90</text>
</g>
</svg>
